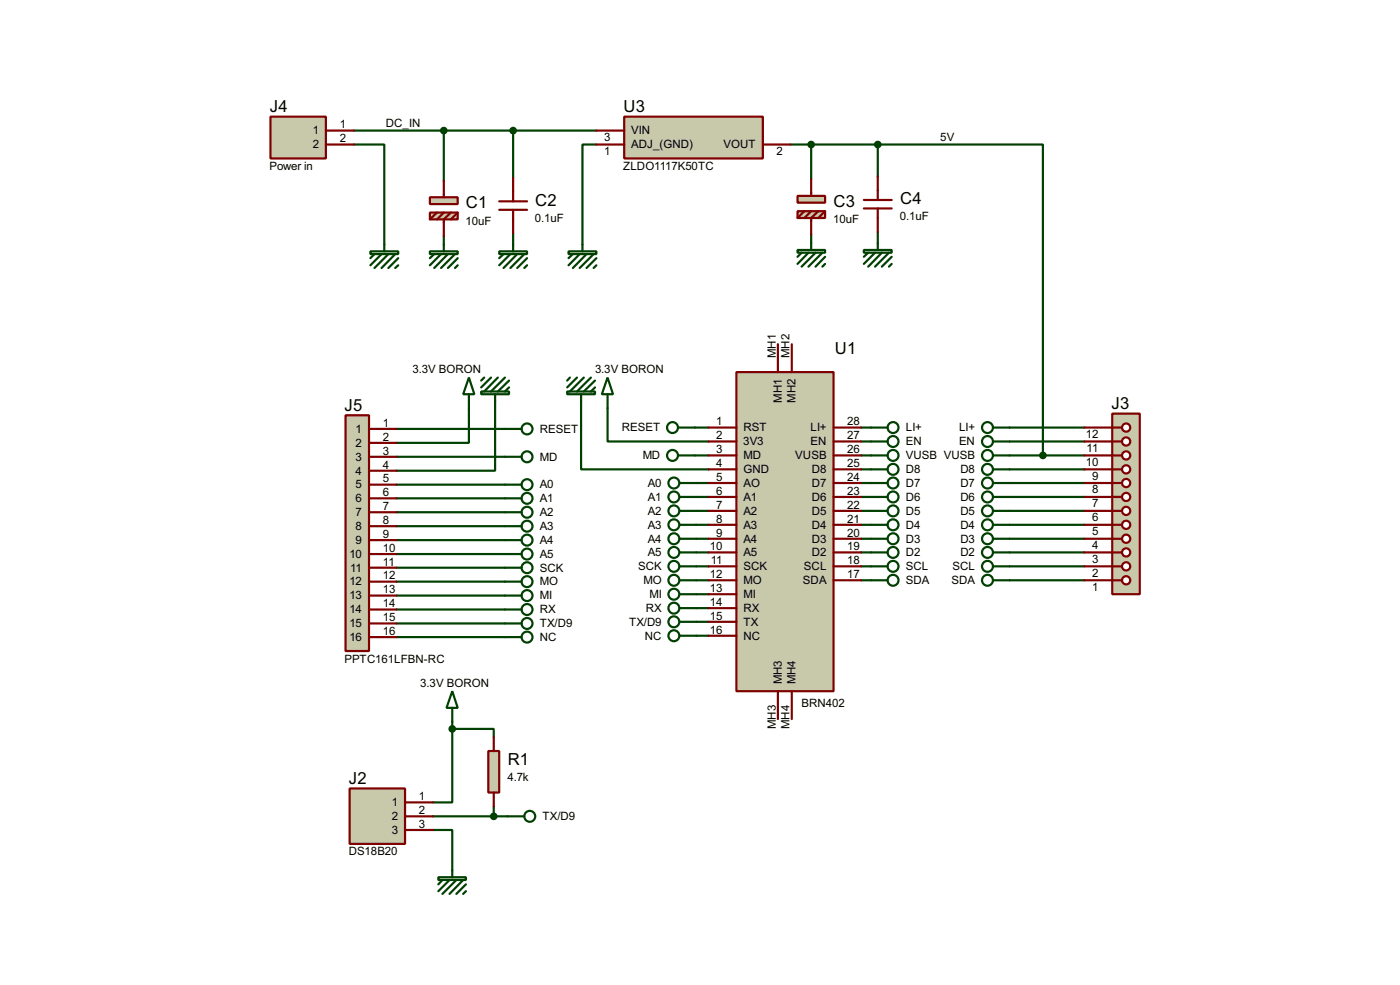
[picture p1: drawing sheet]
<svg xmlns="http://www.w3.org/2000/svg" width="256mm" height="180mm" viewBox="0 0 256 180" stroke-linecap="round" stroke-linejoin="round" font-family="sans-serif">
<g fill="none" stroke="#004000" stroke-width=".4">
<path d="M64.8 26.5h5.6v18.3M64.8 23.9h44.5M81.3 23.9v9.2M94 23.9v8.7M109.3 26.5h-2.6v18.3M144.8 26.5h16M148.6 26.5v6.3M160.8 26.5h30.3v56.9M160.8 26.5v5.8M81.3 43.2v1.6M94 42.7v2.1M148.6 43v1.5"/>
<path d="M160.8 42.5v2M72.7 78.5h19.8M85.9 74.7v6.4h-13.2M90.7 73.5v12.7h-18M106.5 73.5v12.4h23.3M111.3 69.1l1 3.1h-2zM111.3 72.2v8.6h18.5M127.3 78.3h2.5M157.8 78.3h1.8M185 78.3h13.7M72.7 83.6h19.8M72.7 88.7h19.8"/>
<path d="M72.7 91.2h19.8M72.7 93.8h19.8M72.7 96.3h19.8M72.7 98.9h19.8M124.5 88.4h5.3M124.5 91h5.3M124.5 93.5h5.3M124.5 96.1h5.3M124.5 98.6h5.3M127.3 83.4h2.5M157.8 88.4h4.8M157.8 91h4.8"/>
<path d="M157.8 93.5h4.8M157.8 96.1h4.8M157.8 98.6h4.8M157.8 85.9h1.8M157.8 83.4h1.8M157.8 80.8h1.8M185 88.4h13.7M185 91h13.7M185 93.5h13.7M185 96.1h13.7M185 98.6h13.7M185 85.9h13.7"/>
<path d="M185 83.4h13.7M185 80.8h13.7M72.7 101.4h19.8M72.7 103.9h19.8M72.7 106.5h19.8M72.7 109h19.8M72.7 111.6h19.8M72.7 114.1h19.8M72.7 116.6h19.8M124.5 101.1h5.3M127.6 103.7h2.2M127.6 106.2h2.2"/>
<path d="M127.6 116.4h2.2M127.6 113.8h2.2M127.6 111.3h2.2M127.6 108.8h2.2M157.8 101.1h4.8M157.8 103.7h1.8M157.8 106.2h1.8M185 101.1h13.7M185 103.7h13.7M185 106.2h13.7M82.9 126.5l1 3.1h-2.1zM82.9 133.4h7.6v1.5"/>
<path d="M82.9 133.4v13.5h-3.6M82.9 129.6v3.8M79.3 151.9h3.6v8.7M79.3 149.4h13.7M90.5 147.6v1.8M80.3 160.6h5.1v.5h-5.1zM81.1 161.1l-.8 .8M82.4 161.1l-2.1 2M83.6 161.1l-2.5 2.5M84.9 161.1l-2.5 2.5M85.4 161.9l-1.8 1.7M85.4 163.1l-.5 .5"/>
<circle cx="123.4" cy="91" r="1"/>
<circle cx="123.4" cy="98.6" r="1"/>
<circle cx="123.4" cy="96.1" r="1"/>
<circle cx="123.4" cy="88.4" r="1"/>
<circle cx="123.4" cy="93.5" r="1"/>
<circle cx="163.6" cy="93.5" r="1"/>
<circle cx="163.6" cy="98.6" r="1"/>
<circle cx="163.6" cy="88.4" r="1"/>
<circle cx="163.6" cy="96.1" r="1"/>
<circle cx="163.6" cy="91" r="1"/>
<circle cx="123.4" cy="101.1" r="1"/>
<circle cx="163.6" cy="101.1" r="1"/>
</g>
<path d="M134.9 68.1h17.8v58.4h-17.8z" fill-rule="evenodd" fill="#c8c8aa" stroke="#800000" stroke-width=".4"/>
<g fill="none" stroke="#800000" stroke-width=".4">
<path d="M129.8 78.3h5.1M142.5 63v5.1M145.1 63v5.1M152.7 78.3h5.1M129.8 80.8h5.1M129.8 83.4h5.1M129.8 85.9h5.1M129.8 88.4h5.1M129.8 91h5.1M129.8 93.5h5.1M129.8 96.1h5.1M129.8 98.6h5.1"/>
<path d="M152.7 80.8h5.1M152.7 83.4h5.1M152.7 85.9h5.1M152.7 88.4h5.1M152.7 91h5.1M152.7 93.5h5.1M152.7 96.1h5.1M152.7 98.6h5.1M129.8 101.1h5.1M129.8 103.7h5.1M129.8 106.2h5.1M129.8 108.8h5.1"/>
<path d="M129.8 111.3h5.1M129.8 113.8h5.1M129.8 116.4h5.1M152.7 101.1h5.1M152.7 103.7h5.1M152.7 106.2h5.1M142.5 126.5v5.1M145.1 126.5v5.1"/>
</g>
<path d="M203.8 75.7h5v33.1h-5z" fill="#c8c8aa" stroke="#800000" stroke-width=".4"/>
<path d="M203.8 106.2h1.7" fill="none" stroke="#800000" stroke-width=".4"/>
<circle cx="206.3" cy="106.2" r=".75" fill="#feffff" stroke="#800000" stroke-width=".4"/>
<path d="M203.8 103.7h1.7" fill="none" stroke="#800000" stroke-width=".4"/>
<circle cx="206.3" cy="103.7" r=".75" fill="#feffff" stroke="#800000" stroke-width=".4"/>
<path d="M203.8 101.1h1.7" fill="none" stroke="#800000" stroke-width=".4"/>
<circle cx="206.3" cy="101.1" r=".75" fill="#feffff" stroke="#800000" stroke-width=".4"/>
<path d="M203.8 98.6h1.7" fill="none" stroke="#800000" stroke-width=".4"/>
<circle cx="206.3" cy="98.6" r=".75" fill="#feffff" stroke="#800000" stroke-width=".4"/>
<path d="M203.8 96.1h1.7" fill="none" stroke="#800000" stroke-width=".4"/>
<circle cx="206.3" cy="96.1" r=".75" fill="#feffff" stroke="#800000" stroke-width=".4"/>
<path d="M203.8 93.5h1.7" fill="none" stroke="#800000" stroke-width=".4"/>
<circle cx="206.3" cy="93.5" r=".75" fill="#feffff" stroke="#800000" stroke-width=".4"/>
<path d="M203.8 91h1.7" fill="none" stroke="#800000" stroke-width=".4"/>
<circle cx="206.3" cy="91" r=".75" fill="#feffff" stroke="#800000" stroke-width=".4"/>
<path d="M203.8 88.4h1.7" fill="none" stroke="#800000" stroke-width=".4"/>
<circle cx="206.3" cy="88.4" r=".75" fill="#feffff" stroke="#800000" stroke-width=".4"/>
<path d="M203.8 85.9h1.7" fill="none" stroke="#800000" stroke-width=".4"/>
<circle cx="206.3" cy="85.9" r=".75" fill="#feffff" stroke="#800000" stroke-width=".4"/>
<path d="M203.8 83.4h1.7" fill="none" stroke="#800000" stroke-width=".4"/>
<circle cx="206.3" cy="83.4" r=".75" fill="#feffff" stroke="#800000" stroke-width=".4"/>
<path d="M203.8 80.8h1.7" fill="none" stroke="#800000" stroke-width=".4"/>
<circle cx="206.3" cy="80.8" r=".75" fill="#feffff" stroke="#800000" stroke-width=".4"/>
<path d="M203.8 78.3h1.7" fill="none" stroke="#800000" stroke-width=".4"/>
<circle cx="206.3" cy="78.3" r=".75" fill="#feffff" stroke="#800000" stroke-width=".4"/>
<path d="M198.7 78.3h5.1M198.7 98.6h5.1M198.7 96.1h5.1M198.7 93.5h5.1M198.7 91h5.1M198.7 88.4h5.1M198.7 85.9h5.1M198.7 83.4h5.1M198.7 80.8h5.1M198.7 106.2h5.1M198.7 103.7h5.1M198.7 101.1h5.1" fill="none" stroke="#800000" stroke-width=".4"/>
<g fill="none" stroke="#004000" stroke-width=".4">
<path d="M85.9 69.1l1 3.1h-2zM85.9 72.2v2.5M88.2 71.7h5.1v.5h-5.1zM88.7 69.1l-.5 .6M90 69.1l-1.8 1.8M90.7 72.2v1.3M91.2 69.1l-2.5 2.6M92.5 78.5h3.1M92.5 69.1l-2.5 2.6M93.3 70.9l-.8 .8M93.3 69.7l-2.1 2M103.9 71.7h5.1v.5h-5.1z"/>
<path d="M104.4 69.1l-.5 .6M105.7 69.1l-1.8 1.8M106.5 72.2v1.3M107 69.1l-2.6 2.6M108.3 69.1l-2.6 2.6M109 70.9l-.7 .8M109 69.7l-2 2M124.3 78.3h3M159.6 78.3h3M181.9 78.3h3.1M92.5 88.7h3.1M92.5 98.9h3.1"/>
<path d="M92.5 96.3h3.1M92.5 93.8h3.1M92.5 91.2h3.1M92.5 83.6h3.1M124.3 83.4h3M159.6 85.9h3M159.6 83.4h3M159.6 80.8h3M181.9 85.9h3.1M181.9 83.4h3.1M181.9 80.8h3.1M181.9 93.5h3.1"/>
<path d="M181.9 96.1h3.1M181.9 98.6h3.1M181.9 88.4h3.1M181.9 91h3.1M92.5 101.4h3.1M92.5 103.9h3.1M92.5 116.6h3.1M92.5 114.1h3.1M92.5 111.6h3.1M92.5 109h3.1M92.5 106.5h3.1M124.5 103.7h3.1"/>
<path d="M124.5 106.2h3.1M124.5 116.4h3.1M124.5 113.8h3.1M124.5 111.3h3.1M124.5 108.8h3.1M159.6 103.7h3M159.6 106.2h3M181.9 103.7h3.1M181.9 106.2h3.1M181.9 101.1h3.1"/>
<circle cx="96.5" cy="78.5" r="1"/>
<circle cx="123.2" cy="78.3" r="1"/>
<circle cx="163.6" cy="78.3" r="1"/>
<circle cx="180.9" cy="78.3" r="1"/>
<circle cx="96.5" cy="88.7" r="1"/>
<circle cx="96.5" cy="96.3" r="1"/>
<circle cx="96.5" cy="93.8" r="1"/>
<circle cx="96.5" cy="91.2" r="1"/>
<circle cx="96.5" cy="83.6" r="1"/>
<circle cx="96.5" cy="98.9" r="1"/>
<circle cx="123.2" cy="83.4" r="1"/>
<circle cx="163.6" cy="83.4" r="1"/>
<circle cx="163.6" cy="85.9" r="1"/>
<circle cx="163.6" cy="80.8" r="1"/>
<circle cx="180.9" cy="98.6" r="1"/>
<circle cx="180.9" cy="88.4" r="1"/>
<circle cx="180.9" cy="85.9" r="1"/>
<circle cx="180.9" cy="96.1" r="1"/>
<circle cx="180.9" cy="91" r="1"/>
<circle cx="180.9" cy="80.8" r="1"/>
<circle cx="180.9" cy="93.5" r="1"/>
<circle cx="180.9" cy="83.4" r="1"/>
<circle cx="96.5" cy="111.6" r="1"/>
<circle cx="96.5" cy="106.5" r="1"/>
<circle cx="96.5" cy="103.9" r="1"/>
<circle cx="96.5" cy="114.1" r="1"/>
<circle cx="96.5" cy="116.6" r="1"/>
<circle cx="96.5" cy="109" r="1"/>
<circle cx="96.5" cy="101.4" r="1"/>
<circle cx="123.4" cy="113.8" r="1"/>
<circle cx="123.4" cy="108.8" r="1"/>
<circle cx="123.4" cy="106.2" r="1"/>
<circle cx="123.4" cy="111.3" r="1"/>
<circle cx="123.4" cy="103.7" r="1"/>
<circle cx="123.4" cy="116.4" r="1"/>
<circle cx="163.6" cy="103.7" r="1"/>
<circle cx="163.6" cy="106.2" r="1"/>
<circle cx="180.9" cy="106.2" r="1"/>
<circle cx="180.9" cy="103.7" r="1"/>
<circle cx="180.9" cy="101.1" r="1"/>
</g>
<path d="M89.5 137.5h2v7.6h-2z" fill="#c8c8aa" stroke="#800000" stroke-width=".4"/>
<path d="M90.5 134.9v2.6M90.5 145.1v2.5" fill="none" stroke="#800000" stroke-width=".4"/>
<g fill="none" stroke="#004000" stroke-width=".4">
<path d="M93 149.4h3.1"/>
<circle cx="97" cy="149.4" r="1"/>
</g>
<path d="M64.1 144.3h10.1v10.2h-10.1z" fill-rule="evenodd" fill="#c8c8aa" stroke="#800000" stroke-width=".4"/>
<path d="M74.2 146.9h5.1M74.2 149.4h5.1M74.2 151.9h5.1" fill="none" stroke="#800000" stroke-width=".4"/>
<g fill="#004000" stroke="#004000" stroke-width=".4">
<circle cx="82.8" cy="133.4" r=".5"/>
<circle cx="90.4" cy="149.4" r=".5"/>
</g>
<path d="M49.6 21.4h10.1v7.6h-10.1z" fill-rule="evenodd" fill="#c8c8aa" stroke="#800000" stroke-width=".4"/>
<path d="M59.7 23.9h5.1M59.7 26.5h5.1" fill="none" stroke="#800000" stroke-width=".4"/>
<g fill="#c8c8aa" stroke="#800000" stroke-width=".4">
<path d="M78.8 36.1h5.1v1.3h-5.1z"/>
<path d="M78.8 38.9h5.1v1.3h-5.1z"/>
</g>
<path d="M80.1 38.9l-1.3 1.3M81.3 33.1v3M81.3 38.9l-1.2 1.3M82.6 38.9l-1.3 1.3v3M83.9 38.9l-1.3 1.3M91.5 38.4h5.1M91.5 36.9h5.1M94 32.6v4.3M94 38.4v4.3" fill="none" stroke="#800000" stroke-width=".4"/>
<g fill="none" stroke="#004000" stroke-width=".4">
<path d="M67.9 46h5.1v.5h-5.1zM68.6 46.5l-.7 .8M69.9 46.5l-2 2.1M70.4 44.8v1.2M71.2 46.5l-2.6 2.6M72.4 46.5l-2.5 2.6M73 47.3l-1.8 1.8M73 48.6l-.6 .5M78.8 46h5.1v.5h-5.1zM79.6 46.5l-.8 .8M80.8 46.5l-2 2.1M81.3 44.8v1.2"/>
<path d="M82.1 46.5l-2.5 2.6M83.4 46.5l-2.6 2.6M83.9 47.3l-1.8 1.8M83.9 48.6l-.5 .5M91.5 46h5.1v.5h-5.1zM92.3 46.5l-.8 .8M93.5 46.5l-2 2.1M94 44.8v1.2M94.8 46.5l-2.5 2.6M96.1 46.5l-2.6 2.6M96.6 47.3l-1.8 1.8M96.6 48.6l-.5 .5"/>
<path d="M104.2 46h5.1v.5h-5.1zM105 46.5l-.8 .8M106.2 46.5l-2 2.1M106.7 44.8v1.2M107.5 46.5l-2.5 2.6M108.8 46.5l-2.6 2.6M109.3 47.3l-1.8 1.8M109.3 48.6l-.5 .5"/>
</g>
<circle cx="81.3" cy="23.9" r=".5" fill="#004000" stroke="#004000" stroke-width=".4"/>
<g fill="#c8c8aa" stroke="#800000" stroke-width=".4">
<path d="M146.1 35.9h5.1v1.2h-5.1z"/>
<path d="M146.1 38.7h5.1v1.2h-5.1z"/>
</g>
<path d="M147.4 38.7l-1.3 1.2M148.6 32.8v3.1M148.6 38.7l-1.2 1.2M149.9 38.7l-1.3 1.2v3.1M151.2 38.7l-1.3 1.2M158.3 38.2h5.1M158.3 36.6h5.1M160.8 32.3v4.3M160.8 38.2v4.3" fill="none" stroke="#800000" stroke-width=".4"/>
<g fill="none" stroke="#004000" stroke-width=".4">
<path d="M146.1 45.8h5.1v.5h-5.1zM146.9 46.3l-.8 .7M148.1 46.3l-2 2M148.6 44.5v1.3M149.4 46.3l-2.5 2.5M150.7 46.3l-2.6 2.5M151.2 47l-1.8 1.8M151.2 48.3l-.5 .5M158.3 45.8h5.1v.5h-5.1zM159.1 46.3l-.8 .7M160.3 46.3l-2 2M160.8 44.5v1.3"/>
<path d="M161.6 46.3l-2.5 2.5M162.9 46.3l-2.6 2.5M163.4 47l-1.8 1.8M163.4 48.3l-.5 .5"/>
</g>
<circle cx="191" cy="83.4" r=".5" fill="#004000" stroke="#004000" stroke-width=".4"/>
<path d="M114.4 21.4h25.4v7.6h-25.4z" fill-rule="evenodd" fill="#c8c8aa" stroke="#800000" stroke-width=".4"/>
<path d="M109.3 26.5h5.1M109.3 23.9h5.1M139.8 26.5h5" fill="none" stroke="#800000" stroke-width=".4"/>
<g fill="#004000" stroke="#004000" stroke-width=".4">
<circle cx="94" cy="23.9" r=".5"/>
<circle cx="160.8" cy="26.5" r=".5"/>
<circle cx="148.6" cy="26.5" r=".5"/>
</g>
<path d="M63.3 76h4.3v43.2h-4.3z" fill-rule="evenodd" fill="#c8c8aa" stroke="#800000" stroke-width=".4"/>
<g fill="none" stroke="#800000" stroke-width=".4">
<path d="M67.6 78.5h5.1M67.6 81.1h5.1M67.6 83.6h5.1M67.6 86.2h5.1M67.6 88.7h5.1M67.6 91.2h5.1M67.6 93.8h5.1M67.6 96.3h5.1M67.6 98.9h5.1M67.6 101.4h5.1M67.6 103.9h5.1M67.6 106.5h5.1"/>
<path d="M67.6 109h5.1M67.6 111.6h5.1M67.6 114.1h5.1M67.6 116.6h5.1"/>
</g>
<g font-size="3.4">
<text x="49.4" y="20.6">J4</text>
<text x="114.2" y="20.6">U3</text>
<text x="85.4" y="38.1">C1</text>
<text x="98.1" y="37.7">C2</text>
<text x="152.7" y="37.9">C3</text>
<text x="164.9" y="37.4">C4</text>
<text x="153" y="64.8">U1</text>
<text x="63.1" y="75.1">J5</text>
<text x="203.6" y="74.9">J3</text>
<text x="63.9" y="143.5">J2</text>
<text x="93" y="140">R1</text>
</g>
<g font-size="2.4">
<text x="62.3" y="23.5">1</text>
<text x="70.7" y="23.3">DC_IN</text>
<text x="57.3" y="24.6">1</text>
<text x="57.3" y="27.2">2</text>
<text x="62.3" y="26.1">2</text>
<text x="110.7" y="28.4">1</text>
<text x="110.7" y="25.8">3</text>
<text x="115.6" y="27.2">ADJ_(GND)</text>
<text x="115.6" y="24.6">VIN</text>
<text x="132.5" y="27.2">VOUT</text>
<text x="142.3" y="28.4">2</text>
<text x="172.3" y="25.9">5V</text>
<text x="49.4" y="31.1">Power in</text>
<text x="114.2" y="31.1">ZLDO1117K50TC</text>
<text x="85.3" y="41.1">10uF</text>
<text x="98" y="40.6">0.1uF</text>
<text x="152.7" y="40.9">10uF</text>
<text x="164.9" y="40.4">0.1uF</text>
<text x="142.1" y="65.5" transform="rotate(-90 142.1 65.5)">MH1</text>
<text x="144.7" y="65.5" transform="rotate(-90 144.7 65.5)">MH2</text>
<text x="75.6" y="68.3">3.3V BORON</text>
<text x="109" y="68.3">3.3V BORON</text>
<text x="131.2" y="77.9">1</text>
<text x="143.2" y="73.7" transform="rotate(-90 143.2 73.7)">MH1</text>
<text x="145.8" y="73.7" transform="rotate(-90 145.8 73.7)">MH2</text>
<text x="155.2" y="77.9">28</text>
<text x="65.2" y="79.2">1</text>
<text x="65.2" y="81.8">2</text>
<text x="70.2" y="78.1">1</text>
<text x="70.2" y="80.7">2</text>
<text x="70.2" y="83.2">3</text>
<text x="98.9" y="79.2">RESET</text>
<text x="113.9" y="79">RESET</text>
<text x="131.2" y="80.4">2</text>
<text x="131.2" y="82.9">3</text>
<text x="136.2" y="81.5">3V3</text>
<text x="136.2" y="79">RST</text>
<text x="148.5" y="81.5">EN</text>
<text x="148.5" y="79">LI+</text>
<text x="155.2" y="82.9">26</text>
<text x="155.2" y="80.4">27</text>
<text x="165.9" y="79">LI+</text>
<text x="165.9" y="81.5">EN</text>
<text x="175.7" y="79">LI+</text>
<text x="175.7" y="81.5">EN</text>
<text x="198.9" y="80.2">12</text>
<text x="199.1" y="82.7">11</text>
<text x="65.2" y="84.3">3</text>
<text x="65.2" y="86.9">4</text>
<text x="65.2" y="89.4">5</text>
<text x="70.2" y="85.7">4</text>
<text x="70.2" y="88.3">5</text>
<text x="98.9" y="89.4">A0</text>
<text x="98.9" y="84.3">MD</text>
<text x="117.7" y="84.1">MD</text>
<text x="118.7" y="89.1">A0</text>
<text x="131.2" y="85.5">4</text>
<text x="131.2" y="88">5</text>
<text x="136.2" y="84.1">MD</text>
<text x="136.2" y="86.6">GND</text>
<text x="136.2" y="89.1">AO</text>
<text x="145.7" y="84.1">VUSB</text>
<text x="148.7" y="89.1">D7</text>
<text x="148.7" y="86.6">D8</text>
<text x="155.2" y="88">24</text>
<text x="155.2" y="85.5">25</text>
<text x="165.9" y="89.1">D7</text>
<text x="165.9" y="86.6">D8</text>
<text x="165.9" y="84.1">VUSB VUSB</text>
<text x="175.9" y="89.1">D7</text>
<text x="175.9" y="86.6">D8</text>
<text x="198.9" y="85.3">10</text>
<text x="200.1" y="87.8">9</text>
<text x="65.2" y="91.9">6</text>
<text x="65.2" y="94.5">7</text>
<text x="70.2" y="90.8">6</text>
<text x="70.2" y="93.4">7</text>
<text x="70.2" y="95.9">8</text>
<text x="98.9" y="94.5">A2</text>
<text x="98.9" y="91.9">A1</text>
<text x="118.7" y="94.2">A2</text>
<text x="118.7" y="91.7">A1</text>
<text x="131.2" y="90.6">6</text>
<text x="131.2" y="93.1">7</text>
<text x="131.2" y="95.7">8</text>
<text x="136.2" y="91.7">A1</text>
<text x="136.2" y="94.2">A2</text>
<text x="148.7" y="94.2">D5</text>
<text x="148.7" y="91.7">D6</text>
<text x="155.2" y="95.7">21</text>
<text x="155.2" y="93.1">22</text>
<text x="155.2" y="90.6">23</text>
<text x="165.9" y="94.2">D5</text>
<text x="165.9" y="91.7">D6</text>
<text x="175.9" y="94.2">D5</text>
<text x="175.9" y="91.7">D6</text>
<text x="200.1" y="95.4">6</text>
<text x="200.1" y="92.9">7</text>
<text x="200.1" y="90.3">8</text>
<text x="65.2" y="97">8</text>
<text x="65.2" y="99.6">9</text>
<text x="70.2" y="98.5">9</text>
<text x="70.2" y="101">10</text>
<text x="98.9" y="99.6">A4</text>
<text x="98.9" y="97">A3</text>
<text x="118.7" y="101.8">A5</text>
<text x="118.7" y="99.3">A4</text>
<text x="118.7" y="96.8">A3</text>
<text x="130.1" y="100.7">10</text>
<text x="131.2" y="98.2">9</text>
<text x="136.2" y="96.8">A3</text>
<text x="136.2" y="99.3">A4</text>
<text x="136.2" y="101.8">A5</text>
<text x="148.7" y="101.8">D2</text>
<text x="148.7" y="99.3">D3</text>
<text x="148.7" y="96.8">D4</text>
<text x="155.2" y="100.7">19</text>
<text x="155.2" y="98.2">20</text>
<text x="165.9" y="96.8">D4</text>
<text x="165.9" y="99.3">D3</text>
<text x="165.9" y="101.8">D2</text>
<text x="175.9" y="96.8">D4</text>
<text x="175.9" y="99.3">D3</text>
<text x="175.9" y="101.8">D2</text>
<text x="200.1" y="100.5">4</text>
<text x="200.1" y="98">5</text>
<text x="64" y="102.1">10</text>
<text x="64" y="107.2">12</text>
<text x="64.2" y="104.6">11</text>
<text x="70.2" y="103.5">11</text>
<text x="70.2" y="106.1">12</text>
<text x="98.9" y="102.1">A5</text>
<text x="98.9" y="104.6">SCK</text>
<text x="98.9" y="107.2">MO</text>
<text x="116.9" y="104.4">SCK</text>
<text x="117.9" y="106.9">MO</text>
<text x="130.1" y="105.8">12</text>
<text x="130.2" y="103.3">11</text>
<text x="136.2" y="104.4">SCK</text>
<text x="136.2" y="106.9">MO</text>
<text x="147.1" y="106.9">SDA</text>
<text x="147.3" y="104.4">SCL</text>
<text x="155.2" y="105.8">17</text>
<text x="155.2" y="103.3">18</text>
<text x="165.9" y="104.4">SCL</text>
<text x="165.9" y="106.9">SDA</text>
<text x="174.3" y="106.9">SDA</text>
<text x="174.5" y="104.4">SCL</text>
<text x="200.1" y="105.6">2</text>
<text x="200.1" y="103">3</text>
<text x="64" y="109.7">13</text>
<text x="64" y="112.3">14</text>
<text x="70.2" y="108.6">13</text>
<text x="70.2" y="111.2">14</text>
<text x="70.2" y="113.7">15</text>
<text x="98.9" y="112.3">RX</text>
<text x="98.9" y="109.7">MI</text>
<text x="118.3" y="112">RX</text>
<text x="119" y="109.5">MI</text>
<text x="130.1" y="108.4">13</text>
<text x="130.1" y="110.9">14</text>
<text x="130.1" y="113.4">15</text>
<text x="136.2" y="109.5">MI</text>
<text x="136.2" y="112">RX</text>
<text x="200.1" y="108.1">1</text>
<text x="64" y="114.8">15</text>
<text x="64" y="117.3">16</text>
<text x="70.2" y="116.2">16</text>
<text x="98.9" y="117.3">NC</text>
<text x="98.9" y="114.8">TX/D9</text>
<text x="115.2" y="114.5">TX/D9</text>
<text x="118.1" y="117.1">NC</text>
<text x="130.1" y="116">16</text>
<text x="136.2" y="114.5">TX</text>
<text x="136.2" y="117.1">NC</text>
<text x="63.1" y="121.3">PPTC161LFBN-RC</text>
<text x="77" y="125.7">3.3V BORON</text>
<text x="143.2" y="125.2" transform="rotate(-90 143.2 125.2)">MH3</text>
<text x="145.8" y="125.2" transform="rotate(-90 145.8 125.2)">MH4</text>
<text x="146.8" y="129.4">BRN402</text>
<text x="142.1" y="133.4" transform="rotate(-90 142.1 133.4)">MH3</text>
<text x="144.7" y="133.4" transform="rotate(-90 144.7 133.4)">MH4</text>
<text x="93" y="143">4.7k</text>
<text x="71.8" y="147.6">1</text>
<text x="76.8" y="146.5">1</text>
<text x="76.8" y="149">2</text>
<text x="71.8" y="150.1">2</text>
<text x="71.8" y="152.6">3</text>
<text x="76.8" y="151.5">3</text>
<text x="99.4" y="150.1">TX/D9</text>
<text x="63.9" y="156.6">DS18B20</text>
</g>
</svg>
